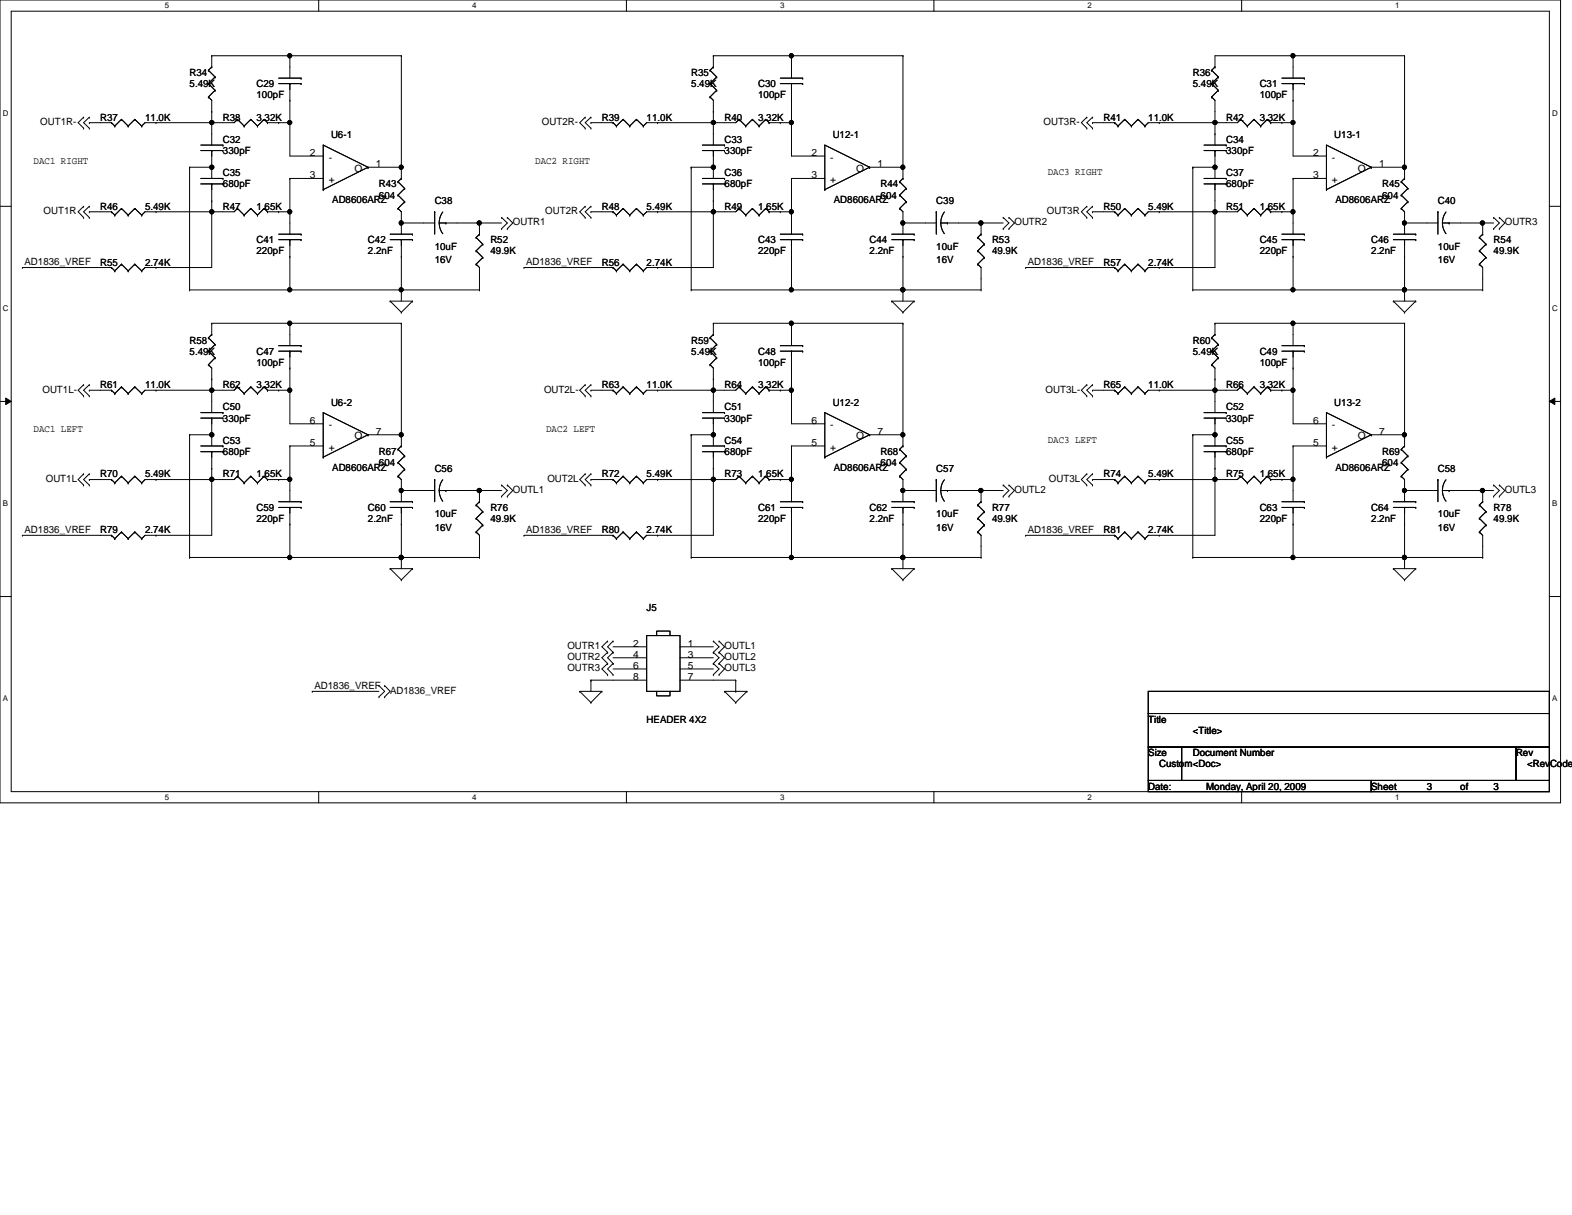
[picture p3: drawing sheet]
<svg xmlns="http://www.w3.org/2000/svg" width="279mm" height="216mm" viewBox="0 0 279 216" stroke-linecap="round" stroke-linejoin="round" font-family="sans-serif">
<path d="M0 0h277.4v142.7h-277.4zM2 2h273.4v138.7h-273.4z" fill="none" stroke="#000" stroke-width=".18"/>
<g fill="#fff">
<path d="M29.3 .3h.8v1.5h-.8z"/>
<path d="M29.3 140.9h.8v1.6h-.8z"/>
</g>
<path d="M56.6 0v2M56.6 140.7v2" fill="none" stroke="#000" stroke-width=".18"/>
<g fill="#fff">
<path d="M83.9 .3h.8v1.5h-.8z"/>
<path d="M83.9 140.9h.8v1.6h-.8z"/>
</g>
<path d="M111.3 0v2M111.3 140.7v2" fill="none" stroke="#000" stroke-width=".18"/>
<g fill="#fff">
<path d="M138.6 .3h.8v1.5h-.8z"/>
<path d="M138.6 140.9h.8v1.6h-.8z"/>
</g>
<path d="M166 0v2M166 140.7v2" fill="none" stroke="#000" stroke-width=".18"/>
<g fill="#fff">
<path d="M193.3 .3h.8v1.5h-.8z"/>
<path d="M193.3 140.9h.8v1.6h-.8z"/>
</g>
<path d="M220.7 0v2M220.7 140.7v2" fill="none" stroke="#000" stroke-width=".18"/>
<g fill="#fff">
<path d="M248 .3h.8v1.5h-.8z"/>
<path d="M248 140.9h.8v1.6h-.8z"/>
<path d="M.5 19.3h1v1.5h-1z"/>
<path d="M275.9 19.3h1v1.5h-1z"/>
<path d="M.5 54h1v1.5h-1z"/>
<path d="M275.9 54h1v1.5h-1z"/>
</g>
<path d="M0 36.7h2M275.4 36.7h2" fill="none" stroke="#000" stroke-width=".18"/>
<g fill="#fff">
<path d="M.5 88.6h.9v1.6h-.9z"/>
<path d="M275.9 88.6h.9v1.6h-.9z"/>
</g>
<path d="M0 71.3h2M1 70.7l1 .6-1 .6zM275.4 71.3l1-.6v1.2zM275.4 71.3h2" fill="none" stroke="#000" stroke-width=".18"/>
<path d="M1 70.7l1 .6-1 .6zM275.4 71.3l1-.6v1.2z" fill="#000"/>
<g fill="#fff">
<path d="M.5 123.3h.9v1.5h-.9z"/>
<path d="M275.9 123.3h.9v1.5h-.9z"/>
</g>
<g fill="none" stroke="#000" stroke-width=".18">
<path d="M37 17.2h.1M37 14.9h.1M37 12.5h.1M37 17.2l.6 .6v8M37 14.9l1.2 1.1M37 12.5l1.2 1.2M37.6 19.8h.1M37.6 9.9h.1M37.6 11.9h.1M37.6 9.9h33.7M37.6 9.9v2M37.6 11.9l-.6 .6"/>
<path d="M38.2 16h.1M38.2 13.7h.1M38.2 16l-1.2 1.2M38.2 13.7l-1.2 1.2M49.5 13.9h4M49.5 14.9h4M51.5 9.9h.1M51.5 17.8h.1M51.5 14.9h.1M51.5 9.9v4M51.5 14.9v12.8h5.9M53.5 13.9h.1"/>
<path d="M53.5 14.9h.1M71.3 9.9h.1M71.3 9.9v21.8M126.2 17.2h.1M126.2 14.9h.1M126.2 12.5h.1M126.2 17.2l.6 .6v8M126.2 14.9l1.2 1.1M126.2 12.5l1.2 1.2M126.8 19.8h.1M126.8 9.9h.1M126.8 11.9h.1"/>
<path d="M126.8 9.9h33.7M126.8 9.9v2M126.8 11.9l-.6 .6M127.4 16h.1M127.4 13.7h.1M127.4 16l-1.2 1.2M127.4 13.7l-1.2 1.2M138.7 13.9h4M138.7 14.9h4M140.7 9.9h.1M140.7 17.8h.1M140.7 14.9h.1"/>
<path d="M140.7 9.9v4M140.7 14.9v12.8h5.9M142.7 13.9h.1M142.7 14.9h.1M160.5 9.9h.1M160.5 9.9v21.8M215.3 17.2h.1M215.3 14.9h.1M215.3 12.5h.1M215.3 17.2l.6 .6v8M215.3 14.9l1.2 1.1M215.3 12.5l1.2 1.2"/>
<path d="M215.9 11.9h.1M215.9 11.9l-.6 .6M216.5 16h.1M216.5 13.7h.1M216.5 16l-1.2 1.2M216.5 13.7l-1.2 1.2M227.8 13.9h4M227.8 14.9h4M229.8 9.9h.1M229.8 17.8h.1M229.8 14.9h.1M229.8 9.9v4"/>
<path d="M229.8 14.9v12.8h6M231.8 13.9h.1M231.8 14.9h.1M249.6 9.9h.1M249.6 9.9h-33.7v2M249.6 9.9v21.8M14.9 38.7h.1M14.9 36.7h.1M14.9 22.8h.1M14.9 20.8h.1M14.9 36.7l-1 .9 1 1.1M14.9 20.8l-1 1 1 1"/>
<path d="M15.9 21.8h.1M15.9 37.6h.1M15.9 38.7h.1M15.9 36.7h.1M15.9 22.8h.1M15.9 20.8h.1M15.9 21.8h3.9M15.9 37.6h3.9M15.9 36.7l-1 .9 1 1.1M15.9 20.8l-1 1 1 1M19.8 37.6h.1M19.8 21.8h.1"/>
<path d="M19.8 37.6l.6 .6M19.8 21.8l.6 .6M20.4 38.2h.1M20.4 22.4h.1M21.6 37h.1M21.6 21.2h.1M21.6 37l1.2 1.2M21.6 37l-1.2 1.2M21.6 21.2l1.2 1.2M21.6 21.2l-1.2 1.2M22.8 38.2h.1M22.8 22.4h.1"/>
<path d="M24 37h.1M24 21.2h.1M24 37l1.2 1.2M24 37l-1.2 1.2M24 21.2l1.2 1.2M24 21.2l-1.2 1.2M25.2 38.2h.1M25.2 22.4h.1M27.7 21.8h.1M27.7 37.6h.1M33.7 29.7h.1M33.7 29.7h3.9"/>
<path d="M33.7 29.7v21.8M35.7 31.7h3.9M35.7 32.7h3.9M35.7 25.8h3.9M35.7 26.8h3.9M37.6 21.8h.1M37.6 37.6h.1M37.6 35.7h.1M37.6 26.8h.1M37.6 32.7h.1M37.6 26.8v4.9M37.6 32.7v14.8h-11.8l-.6 .6"/>
<path d="M39.6 25.8h.1M39.6 26.8h.1M39.6 31.7h.1M39.6 32.7h.1M42.2 21.2h.1M42.2 37h.1M42.2 21.2l-.6 .6h-15.8l-.6 .6M42.2 37l-.6 .6h-15.8l-.6 .6M42.2 21.2l1.2 1.2M42.2 37l1.2 1.2M43.4 22.4h.1M43.4 38.2h.1"/>
<path d="M44.6 21.2h.1M44.6 37h.1M44.6 21.2l-1.2 1.2M44.6 21.2l1.2 1.2M44.6 37l-1.2 1.2M44.6 37l1.2 1.2M45.8 22.4h.1M45.8 38.2h.1M46.9 21.2h.1M46.9 37h.1M46.9 21.2l-1.1 1.2M46.9 21.2l.6 .6"/>
<path d="M46.9 37l-1.1 1.2M46.9 37l.6 .6M47.5 21.8h.1M47.5 37.6h.1M47.5 21.8h4M47.5 37.6h4M49.5 21.8h.1M49.5 37.6h.1M51.5 21.8h.1M51.5 37.6h.1M51.5 31.7h.1M51.5 31.7v9.9"/>
<path d="M51.5 31.7h5.9M57.4 33.7h.1M65.4 29.7h.1M65.4 29.7h5.9M65.4 29.7l-8 4M65.4 29.7l-8-3.9v7.9M70.7 37h.1M70.7 34.7h.1M70.7 32.3h.1M70.7 37l.6 .6v4M70.7 34.7l1.2 1.2M70.7 32.3l1.2 1.2"/>
<path d="M71.3 39.6h.1M71.3 31.7h.1M71.3 39.6h6M71.3 31.7l-.6 .6M71.9 35.9h.1M71.9 33.5h.1M71.9 35.9l-1.2 1.1M71.9 33.5l-1.2 1.2M77.3 37.6h.1M77.3 37.6v4M78.1 39.6l.2 1.2 .4 .7M78.1 39.6h11.1"/>
<path d="M78.7 37.7l-.5 1.1-.1 .8M79.2 39.6h.1M85.2 39.6h.1M85.2 39.6v2M89.2 38.7h.1M89.2 38.7l1 .9-1 1M90.2 38.7h.1M90.2 38.7l.9 .9-.9 1M104 38.7h.1M104 36.7h.1M104 22.8h.1M104 20.8h.1"/>
<path d="M104 36.7l-1 .9 1 1.1M104 20.8l-1 1 1 1M105 21.8h.1M105 37.6h.1M105 38.7h.1M105 36.7h.1M105 22.8h.1M105 20.8h.1M105 21.8h4M105 37.6h4M105 36.7l-1 .9 1 1.1M105 20.8l-1 1 1 1"/>
<path d="M109 37.6h.1M109 21.8h.1M109 37.6l.6 .6M109 21.8l.6 .6M109.6 38.2h.1M109.6 22.4h.1M110.7 37h.1M110.7 21.2h.1M110.7 37l1.2 1.2M110.7 37l-1.1 1.2M110.7 21.2l1.2 1.2M110.7 21.2l-1.1 1.2"/>
<path d="M111.9 38.2h.1M111.9 22.4h.1M113.1 37h.1M113.1 21.2h.1M113.1 37l1.2 1.2M113.1 37l-1.2 1.2M113.1 21.2l1.2 1.2M113.1 21.2l-1.2 1.2M114.3 38.2h.1M114.3 22.4h.1M116.9 37.6h.1M116.9 21.8h.1"/>
<path d="M122.9 29.7h.1M122.9 29.7h3.9M122.9 29.7v21.8M124.8 31.7h4M124.8 32.7h4M124.8 25.8h4M124.8 26.8h4M126.8 21.8h.1M126.8 37.6h.1M126.8 35.7h.1M126.8 32.7h.1M126.8 26.8h.1"/>
<path d="M126.8 32.7v14.8h-11.9l-.6 .6M126.8 26.8v4.9M128.8 31.7h.1M128.8 32.7h.1M128.8 25.8h.1M128.8 26.8h.1M131.4 37h.1M131.4 21.2h.1M131.4 21.2l-.6 .6h-15.9l-.6 .6M131.4 37l-.6 .6h-15.9l-.6 .6M131.4 37l1.1 1.2M131.4 21.2l1.1 1.2"/>
<path d="M132.5 38.2h.1M132.5 22.4h.1M133.7 37h.1M133.7 21.2h.1M133.7 37l-1.2 1.2M133.7 37l1.2 1.2M133.7 21.2l-1.2 1.2M133.7 21.2l1.2 1.2M134.9 38.2h.1M134.9 22.4h.1M136.1 37h.1M136.1 21.2h.1"/>
<path d="M136.1 37l-1.2 1.2M136.1 37l.6 .6M136.1 21.2l-1.2 1.2M136.1 21.2l.6 .6M136.7 37.6h.1M136.7 21.8h.1M136.7 21.8h4M136.7 37.6h4M138.7 21.8h.1M138.7 37.6h.1M140.7 21.8h.1M140.7 37.6h.1"/>
<path d="M140.7 31.7h.1M140.7 31.7v9.9M140.7 31.7h5.9M146.6 33.7h.1M154.6 29.7h.1M154.6 29.7h5.9M154.6 29.7l-8-3.9v7.9M154.6 29.7l-8 4M159.9 37h.1M159.9 34.7h.1M159.9 32.3h.1M159.9 37l.6 .6v4"/>
<path d="M159.9 34.7l1.2 1.2M159.9 32.3l1.2 1.2M160.5 39.6h.1M160.5 31.7h.1M160.5 39.6h5.9M160.5 31.7l-.6 .6M161.1 35.9h.1M161.1 33.5h.1M161.1 35.9l-1.2 1.1M161.1 33.5l-1.2 1.2M166.4 37.6h.1M166.4 37.6v4"/>
<path d="M167.2 39.6l.2 1.2 .5 .7M167.2 39.6h11.1M167.9 37.7l-.6 1.1-.1 .8M168.4 39.6h.1M174.4 39.6h.1M174.4 39.6v2M178.3 38.7h.1M178.3 38.7l1 .9-1 1M179.3 38.7h.1M179.3 38.7l1 .9-1 1M193.2 38.7h.1M193.2 36.7h.1"/>
<path d="M193.2 22.8h.1M193.2 20.8h.1M193.2 36.7l-1 .9 1 1.1M193.2 20.8l-1 1 1 1M194.2 21.8h.1M194.2 37.6h.1M194.2 38.7h.1M194.2 36.7h.1M194.2 22.8h.1M194.2 20.8h.1M194.2 21.8h3.9M194.2 37.6h3.9"/>
<path d="M194.2 36.7l-1 .9 1 1.1M194.2 20.8l-1 1 1 1M198.1 37.6h.1M198.1 21.8h.1M198.1 37.6l.6 .6M198.1 21.8l.6 .6M198.7 38.2h.1M198.7 22.4h.1M199.9 37h.1M199.9 21.2h.1M199.9 37l1.2 1.2M199.9 37l-1.2 1.2"/>
<path d="M199.9 21.2l1.2 1.2M199.9 21.2l-1.2 1.2M201.1 38.2h.1M201.1 22.4h.1M202.3 37h.1M202.3 21.2h.1M202.3 37l1.2 1.2M202.3 37l-1.2 1.2M202.3 21.2l1.2 1.2M202.3 21.2l-1.2 1.2M203.5 38.2h.1M203.5 22.4h.1"/>
<path d="M206 21.8h.1M206 37.6h.1M212 29.7h.1M212 29.7h3.9M212 29.7v21.8M214 31.7h3.9M214 32.7h3.9M214 25.8h3.9M214 26.8h3.9M215.9 21.8h.1M215.9 37.6h.1M215.9 23.8h.1"/>
<path d="M215.9 26.8h.1M215.9 32.7h.1M215.9 32.7v14.8h-11.8l-.6 .6M215.9 26.8v4.9M217.9 25.8h.1M217.9 26.8h.1M217.9 31.7h.1M217.9 32.7h.1M220.5 37h.1M220.5 21.2h.1M220.5 21.2l-.6 .6h-15.8l-.6 .6M220.5 37l-.6 .6h-15.8l-.6 .6"/>
<path d="M220.5 37l1.2 1.2M220.5 21.2l1.2 1.2M221.7 38.2h.1M221.7 22.4h.1M222.9 37h.1M222.9 21.2h.1M222.9 37l-1.2 1.2M222.9 37l1.2 1.2M222.9 21.2l-1.2 1.2M222.9 21.2l1.2 1.2M224.1 38.2h.1M224.1 22.4h.1"/>
<path d="M225.3 37h.1M225.3 21.2h.1M225.3 37l-1.2 1.2M225.3 37l.5 .6M225.3 21.2l-1.2 1.2M225.3 21.2l.5 .6M225.8 37.6h.1M225.8 21.8h.1M225.8 21.8h4M225.8 37.6h4M227.8 21.8h.1M227.8 37.6h.1"/>
<path d="M229.8 21.8h.1M229.8 37.6h.1M229.8 31.7h.1M229.8 31.7v9.9M229.8 31.7h6M235.8 33.7h.1M243.7 29.7h.1M243.7 29.7h5.9M243.7 29.7l-7.9 4M243.7 29.7l-7.9-3.9v7.9M249 37h.1M249 34.7h.1"/>
<path d="M249 32.3h.1M249 37l.6 .6v4M249 34.7l1.2 1.2M249 32.3l1.2 1.2M249.6 39.6h.1M249.6 31.7h.1M249.6 39.6h6M249.6 31.7l-.6 .6M250.2 35.9h.1M250.2 33.5h.1M250.2 35.9l-1.2 1.1M250.2 33.5l-1.2 1.2"/>
<path d="M255.6 37.6h.1M255.6 37.6v4M256.4 39.6l.2 1.2 .4 .7M256.4 39.6h9.1M257 37.7l-.5 1.1-.1 .8M257.6 39.6h.1M263.5 39.6h.1M263.5 39.6v2M265.5 38.7h.1M265.5 38.7l1 .9-1 1M266.5 38.7h.1M266.5 38.7l1 .9-1 1"/>
<path d="M4 47.5h.1M4 47.5h15.8M19.8 47.5h.1M19.8 47.5l.6 .6M20.4 48.1h.1M21.6 46.9h.1M21.6 46.9l1.2 1.2M21.6 46.9l-1.2 1.2M22.8 48.1h.1M24 46.9h.1M24 46.9l1.2 1.2M24 46.9l-1.2 1.2"/>
<path d="M25.2 48.1h.1M27.7 47.5h.1M33.7 51.5h.1M33.7 51.5h51.5M37.6 57.4h.1M37.6 59.4h.1M37.6 57.4v2M37.6 57.4h33.7M37.6 59.4l-.6 .6M49.5 41.6h4M49.5 42.6h4M51.5 51.5h.1"/>
<path d="M51.5 45.6h.1M51.5 57.4h.1M51.5 42.6h.1M51.5 42.6v8.9M51.5 57.4v4M53.5 41.6h.1M53.5 42.6h.1M69.3 53.5h.1M69.3 53.5h4M69.3 53.5l2 2M69.3 41.6h4M69.3 42.6h4"/>
<path d="M71.3 45.6h.1M71.3 57.4h.1M71.3 51.5h.1M71.3 55.5h.1M71.3 42.6h.1M71.3 42.6v10.9M71.3 57.4v21.8M73.3 53.5h.1M73.3 41.6h.1M73.3 42.6h.1M73.3 53.5l-2 2M84.6 46.9h.1"/>
<path d="M84.6 44.6h.1M84.6 42.2h.1M84.6 46.9l.6 .6v4M84.6 44.6l1.2 1.2M84.6 42.2l1.2 1.2M85.2 51.5h.1M85.2 41.6h.1M85.2 41.6l-.6 .6M85.8 45.8h.1M85.8 43.4h.1M85.8 43.4l-1.2 1.2M85.8 45.8l-1.2 1.1"/>
<path d="M89.2 40.6h.1M90.2 40.6h.1M93.1 47.5h.1M93.1 47.5h15.9M109 47.5h.1M109 47.5l.6 .6M109.6 48.1h.1M110.7 46.9h.1M110.7 46.9l1.2 1.2M110.7 46.9l-1.1 1.2M111.9 48.1h.1M113.1 46.9h.1"/>
<path d="M113.1 46.9l1.2 1.2M113.1 46.9l-1.2 1.2M114.3 48.1h.1M116.9 47.5h.1M122.9 51.5h.1M122.9 51.5h51.5M126.8 57.4h.1M126.8 59.4h.1M126.8 57.4h33.7M126.8 57.4v2M126.8 59.4l-.6 .6M138.7 41.6h4"/>
<path d="M138.7 42.6h4M140.7 51.5h.1M140.7 45.6h.1M140.7 57.4h.1M140.7 42.6h.1M140.7 42.6v8.9M140.7 57.4v4M142.7 41.6h.1M142.7 42.6h.1M158.5 53.5h.1M158.5 53.5h4M158.5 53.5l2 2"/>
<path d="M158.5 41.6h4M158.5 42.6h4M160.5 45.6h.1M160.5 57.4h.1M160.5 51.5h.1M160.5 55.5h.1M160.5 42.6h.1M160.5 42.6v10.9M160.5 57.4v21.8M162.5 53.5h.1M162.5 41.6h.1M162.5 42.6h.1"/>
<path d="M162.5 53.5l-2 2M173.8 46.9h.1M173.8 44.6h.1M173.8 42.2h.1M173.8 46.9l.6 .6v4M173.8 44.6l1.2 1.2M173.8 42.2l1.2 1.2M174.4 51.5h.1M174.4 41.6h.1M174.4 41.6l-.6 .6M175 45.8h.1M175 43.4h.1"/>
<path d="M175 45.8l-1.2 1.1M175 43.4l-1.2 1.2M178.3 40.6h.1M179.3 40.6h.1M182.3 47.5h.1M182.3 47.5h15.8M198.1 47.5h.1M198.1 47.5l.6 .6M198.7 48.1h.1M199.9 46.9h.1M199.9 46.9l1.2 1.2M199.9 46.9l-1.2 1.2"/>
<path d="M201.1 48.1h.1M202.3 46.9h.1M202.3 46.9l1.2 1.2M202.3 46.9l-1.2 1.2M203.5 48.1h.1M206 47.5h.1M212 51.5h.1M212 51.5h51.5M215.9 57.4h.1M215.9 59.4h.1M215.9 57.4h33.7M215.9 57.4v2"/>
<path d="M215.9 59.4l-.6 .6M227.8 41.6h4M227.8 42.6h4M229.8 51.5h.1M229.8 45.6h.1M229.8 57.4h.1M229.8 42.6h.1M229.8 42.6v8.9M229.8 57.4v4M231.8 41.6h.1M231.8 42.6h.1M247.6 53.5h.1"/>
<path d="M247.6 53.5h4M247.6 53.5l2 2M247.6 41.6h4M247.6 42.6h4M249.6 45.6h.1M249.6 57.4h.1M249.6 51.5h.1M249.6 55.5h.1M249.6 42.6h.1M249.6 42.6v10.9M249.6 57.4v21.8M251.6 53.5h.1"/>
<path d="M251.6 41.6h.1M251.6 42.6h.1M251.6 53.5l-2 2M262.9 46.9h.1M262.9 44.6h.1M262.9 42.2h.1M262.9 46.9l.6 .6v4M262.9 44.6l1.2 1.2M262.9 42.2l1.2 1.2M263.5 51.5h.1M263.5 41.6h.1M263.5 41.6l-.6 .6"/>
<path d="M264.1 45.8h.1M264.1 43.4h.1M264.1 43.4l-1.2 1.2M264.1 45.8l-1.2 1.1M265.5 40.6h.1M266.5 40.6h.1M14.9 70.4h.1M14.9 68.4h.1M14.9 68.4l-1 .9 1 1.1M15.9 69.3h.1M15.9 70.4h.1M15.9 68.4h.1"/>
<path d="M15.9 69.3h3.9M15.9 68.4l-1 .9 1 1.1M19.8 69.3h.1M19.8 69.3l.6 .6M20.4 69.9h.1M21.6 68.7h.1M21.6 68.7l1.2 1.2M21.6 68.7l-1.2 1.2M22.8 69.9h.1M24 68.7h.1M24 68.7l1.2 1.2M24 68.7l-1.2 1.2"/>
<path d="M25.2 69.9h.1M27.7 69.3h.1M33.7 77.3h.1M33.7 77.3v21.8M33.7 77.3h3.9M35.7 73.3h3.9M35.7 74.3h3.9M35.7 79.2h3.9M37 64.8h.1M37 62.4h.1M37 60h.1M37 64.8l.6 .6v7.9"/>
<path d="M37 62.4l1.2 1.2M37 60l1.2 1.2M37.6 69.3h.1M37.6 67.4h.1M37.6 74.3h.1M37.6 74.3v4.9M38.2 63.6h.1M38.2 61.2h.1M38.2 63.6l-1.2 1.2M38.2 61.2l-1.2 1.2M39.6 73.3h.1M39.6 74.3h.1"/>
<path d="M39.6 79.2h.1M42.2 68.7h.1M42.2 68.7l-.6 .6h-15.8l-.6 .6M42.2 68.7l1.2 1.2M43.4 69.9h.1M44.6 68.7h.1M44.6 68.7l-1.2 1.2M44.6 68.7l1.2 1.2M45.8 69.9h.1M46.9 68.7h.1M46.9 68.7l-1.1 1.2M46.9 68.7l.6 .6"/>
<path d="M47.5 69.3h.1M47.5 69.3h4M49.5 69.3h.1M49.5 61.4h4M49.5 62.4h4M51.5 69.3h.1M51.5 79.2h.1M51.5 65.4h.1M51.5 62.4h.1M51.5 62.4v12.9h5.9M51.5 79.2v10M51.5 79.2h5.9"/>
<path d="M53.5 61.4h.1M53.5 62.4h.1M65.4 77.3h.1M65.4 77.3h5.9M65.4 77.3l-8-4v7.9M65.4 77.3l-8 3.9M70.7 79.8h.1M70.7 79.8l1.2 1.2M71.3 79.2h.1M71.3 79.2l-.6 .6M104 70.4h.1M104 68.4h.1"/>
<path d="M104 68.4l-1 .9 1 1.1M105 69.3h.1M105 70.4h.1M105 68.4h.1M105 69.3h4M105 68.4l-1 .9 1 1.1M109 69.3h.1M109 69.3l.6 .6M109.6 69.9h.1M110.7 68.7h.1M110.7 68.7l1.2 1.2M110.7 68.7l-1.1 1.2"/>
<path d="M111.9 69.9h.1M113.1 68.7h.1M113.1 68.7l1.2 1.2M113.1 68.7l-1.2 1.2M114.3 69.9h.1M116.9 69.3h.1M122.9 77.3h.1M122.9 77.3h3.9M122.9 77.3v21.8M124.8 73.3h4M124.8 74.3h4M124.8 79.2h4"/>
<path d="M126.2 64.8h.1M126.2 62.4h.1M126.2 60h.1M126.2 64.8l.6 .6v7.9M126.2 62.4l1.2 1.2M126.2 60l1.2 1.2M126.8 67.4h.1M126.8 69.3h.1M126.8 74.3h.1M126.8 74.3v4.9M127.4 63.6h.1M127.4 61.2h.1"/>
<path d="M127.4 63.6l-1.2 1.2M127.4 61.2l-1.2 1.2M128.8 73.3h.1M128.8 74.3h.1M128.8 79.2h.1M131.4 68.7h.1M131.4 68.7l-.6 .6h-15.9l-.6 .6M131.4 68.7l1.1 1.2M132.5 69.9h.1M133.7 68.7h.1M133.7 68.7l-1.2 1.2M133.7 68.7l1.2 1.2"/>
<path d="M134.9 69.9h.1M136.1 68.7h.1M136.1 68.7l-1.2 1.2M136.1 68.7l.6 .6M136.7 69.3h.1M136.7 69.3h4M138.7 69.3h.1M138.7 61.4h4M138.7 62.4h4M140.7 69.3h.1M140.7 79.2h.1M140.7 65.4h.1"/>
<path d="M140.7 62.4h.1M140.7 62.4v12.9h5.9M140.7 79.2v10M140.7 79.2h5.9M142.7 61.4h.1M142.7 62.4h.1M154.6 77.3h.1M154.6 77.3h5.9M154.6 77.3l-8 3.9M154.6 77.3l-8-4v7.9M159.9 79.8h.1M159.9 79.8l1.2 1.2"/>
<path d="M160.5 79.2h.1M160.5 79.2l-.6 .6M193.2 70.4h.1M193.2 68.4h.1M193.2 68.4l-1 .9 1 1.1M194.2 69.3h.1M194.2 70.4h.1M194.2 68.4h.1M194.2 69.3h3.9M194.2 68.4l-1 .9 1 1.1M198.1 69.3h.1M198.1 69.3l.6 .6"/>
<path d="M198.7 69.9h.1M199.9 68.7h.1M199.9 68.7l1.2 1.2M199.9 68.7l-1.2 1.2M201.1 69.9h.1M202.3 68.7h.1M202.3 68.7l1.2 1.2M202.3 68.7l-1.2 1.2M203.5 69.9h.1M206 69.3h.1M212 77.3h.1M212 77.3h3.9"/>
<path d="M212 77.3v21.8M214 73.3h3.9M214 74.3h3.9M214 79.2h3.9M215.3 64.8h.1M215.3 62.4h.1M215.3 60h.1M215.3 64.8l.6 .6v7.9M215.3 62.4l1.2 1.2M215.3 60l1.2 1.2M215.9 67.4h.1M215.9 69.3h.1"/>
<path d="M215.9 74.3h.1M215.9 74.3v4.9M216.5 63.6h.1M216.5 61.2h.1M216.5 63.6l-1.2 1.2M216.5 61.2l-1.2 1.2M217.9 79.2h.1M217.9 73.3h.1M217.9 74.3h.1M220.5 68.7h.1M220.5 68.7l-.6 .6h-15.8l-.6 .6M220.5 68.7l1.2 1.2"/>
<path d="M221.7 69.9h.1M222.9 68.7h.1M222.9 68.7l-1.2 1.2M222.9 68.7l1.2 1.2M224.1 69.9h.1M225.3 68.7h.1M225.3 68.7l-1.2 1.2M225.3 68.7l.5 .6M225.8 69.3h.1M225.8 69.3h4M227.8 69.3h.1M227.8 61.4h4"/>
<path d="M227.8 62.4h4M229.8 69.3h.1M229.8 79.2h.1M229.8 65.4h.1M229.8 62.4h.1M229.8 62.4v12.9h6M229.8 79.2v10M229.8 79.2h6M231.8 61.4h.1M231.8 62.4h.1M243.7 77.3h.1M243.7 77.3h5.9"/>
<path d="M243.7 77.3l-7.9-4v7.9M243.7 77.3l-7.9 3.9M249 79.8h.1M249 79.8l1.2 1.2M249.6 79.2h.1M249.6 79.2l-.6 .6M4 95.1h.1M4 95.1h15.8M14.9 86.2h.1M14.9 84.2h.1M14.9 84.2l-1 1 1 1M15.9 85.2h.1"/>
<path d="M15.9 86.2h.1M15.9 84.2h.1M15.9 85.2h3.9M15.9 84.2l-1 1 1 1M19.8 95.1h.1M19.8 85.2h.1M19.8 95.1l.6 .6M19.8 85.2l.6 .6M20.4 95.7h.1M20.4 85.8h.1M21.6 94.5h.1M21.6 84.6h.1"/>
<path d="M21.6 94.5l1.2 1.2M21.6 94.5l-1.2 1.2M21.6 84.6l1.2 1.2M21.6 84.6l-1.2 1.2M22.8 95.7h.1M22.8 85.8h.1M24 94.5h.1M24 84.6h.1M24 94.5l1.2 1.2M24 94.5l-1.2 1.2M24 84.6l1.2 1.2M24 84.6l-1.2 1.2"/>
<path d="M25.2 95.7h.1M25.2 85.8h.1M27.7 95.1h.1M27.7 85.2h.1M33.7 99.1h.1M33.7 99.1h51.5M35.7 80.3h3.9M37.6 85.2h.1M37.6 83.2h.1M37.6 80.3h.1M37.6 80.3v14.8h-11.8l-.6 .6M39.6 80.3h.1"/>
<path d="M42.2 84.6h.1M42.2 84.6l-.6 .6h-15.8l-.6 .6M42.2 84.6l1.2 1.2M43.4 85.8h.1M44.6 84.6h.1M44.6 84.6l-1.2 1.2M44.6 84.6l1.2 1.2M45.8 85.8h.1M46.9 84.6h.1M46.9 84.6l-1.1 1.2M46.9 84.6l.6 .6M47.5 85.2h.1"/>
<path d="M47.5 85.2h4M49.5 85.2h.1M49.5 89.2h4M49.5 90.2h4M51.5 85.2h.1M51.5 93.1h.1M51.5 99.1h.1M51.5 90.2h.1M51.5 90.2v8.9M53.5 89.2h.1M53.5 90.2h.1M57.4 81.2h.1"/>
<path d="M69.3 89.2h4M69.3 90.2h4M70.7 84.6h.1M70.7 82.2h.1M70.7 84.6l.6 .6v4M70.7 82.2l1.2 1.2M71.3 93.1h.1M71.3 99.1h.1M71.3 87.2h.1M71.3 90.2h.1M71.3 90.2v10.8M71.3 87.2h6"/>
<path d="M71.9 83.4h.1M71.9 81h.1M71.9 83.4l-1.2 1.2M71.9 81l-1.2 1.2M73.3 89.2h.1M73.3 90.2h.1M77.3 85.2h.1M77.3 85.2v4M78.1 87.2l.2 1.2 .4 .7M78.1 87.2h11.1M78.7 85.3l-.4 .6-.2 1.3M79.2 87.2h.1"/>
<path d="M84.6 94.5h.1M84.6 92.1h.1M84.6 89.7h.1M84.6 94.5l.6 .6v4M84.6 92.1l1.2 1.2M84.6 89.7l1.2 1.2M85.2 87.2h.1M85.2 99.1h.1M85.2 89.2h.1M85.2 87.2v2M85.2 89.2l-.6 .5M85.8 93.3h.1"/>
<path d="M85.8 90.9h.1M85.8 93.3l-1.2 1.2M85.8 90.9l-1.2 1.2M89.2 86.2h.1M89.2 88.2h.1M89.2 86.2l1 1-1 1M90.2 86.2h.1M90.2 88.2h.1M90.2 86.2l.9 1-.9 1M93.1 95.1h.1M93.1 95.1h15.9M104 86.2h.1"/>
<path d="M104 84.2h.1M104 84.2l-1 1 1 1M105 85.2h.1M105 86.2h.1M105 84.2h.1M105 85.2h4M105 84.2l-1 1 1 1M109 95.1h.1M109 85.2h.1M109 95.1l.6 .6M109 85.2l.6 .6M109.6 95.7h.1"/>
<path d="M109.6 85.8h.1M110.7 94.5h.1M110.7 84.6h.1M110.7 94.5l1.2 1.2M110.7 94.5l-1.1 1.2M110.7 84.6l1.2 1.2M110.7 84.6l-1.1 1.2M111.9 95.7h.1M111.9 85.8h.1M113.1 94.5h.1M113.1 84.6h.1M113.1 94.5l1.2 1.2"/>
<path d="M113.1 94.5l-1.2 1.2M113.1 84.6l1.2 1.2M113.1 84.6l-1.2 1.2M114.3 95.7h.1M114.3 85.8h.1M116.9 85.2h.1M116.9 95.1h.1M122.9 99.1h.1M122.9 99.1h51.5M124.8 80.3h4M126.8 83.2h.1M126.8 85.2h.1"/>
<path d="M126.8 80.3h.1M126.8 80.3v14.8h-11.9l-.6 .6M128.8 80.3h.1M131.4 84.6h.1M131.4 84.6l-.6 .6h-15.9l-.6 .6M131.4 84.6l1.1 1.2M132.5 85.8h.1M133.7 84.6h.1M133.7 84.6l-1.2 1.2M133.7 84.6l1.2 1.2M134.9 85.8h.1M136.1 84.6h.1"/>
<path d="M136.1 84.6l-1.2 1.2M136.1 84.6l.6 .6M136.7 85.2h.1M136.7 85.2h4M138.7 85.2h.1M138.7 89.2h4M138.7 90.2h4M140.7 99.1h.1M140.7 93.1h.1M140.7 85.2h.1M140.7 90.2h.1M140.7 90.2v8.9"/>
<path d="M142.7 89.2h.1M142.7 90.2h.1M146.6 81.2h.1M158.5 89.2h4M158.5 90.2h4M159.9 84.6h.1M159.9 82.2h.1M159.9 84.6l.6 .6v4M159.9 82.2l1.2 1.2M160.5 93.1h.1M160.5 99.1h.1M160.5 87.2h.1"/>
<path d="M160.5 90.2h.1M160.5 90.2v10.8M160.5 87.2h5.9M161.1 83.4h.1M161.1 81h.1M161.1 83.4l-1.2 1.2M161.1 81l-1.2 1.2M162.5 89.2h.1M162.5 90.2h.1M166.4 85.2h.1M166.4 85.2v4M167.2 87.2l.2 1.2 .5 .7"/>
<path d="M167.2 87.2h11.1M167.9 85.3l-.5 .6-.2 1.3M168.4 87.2h.1M173.8 94.5h.1M173.8 92.1h.1M173.8 89.7h.1M173.8 94.5l.6 .6v4M173.8 92.1l1.2 1.2M173.8 89.7l1.2 1.2M174.4 87.2h.1M174.4 99.1h.1M174.4 89.2h.1"/>
<path d="M174.4 87.2v2M174.4 89.2l-.6 .5M175 93.3h.1M175 90.9h.1M175 93.3l-1.2 1.2M175 90.9l-1.2 1.2M178.3 86.2h.1M178.3 88.2h.1M178.3 86.2l1 1-1 1M179.3 86.2h.1M179.3 88.2h.1M179.3 86.2l1 1-1 1"/>
<path d="M182.3 95.1h.1M182.3 95.1h15.8M193.2 86.2h.1M193.2 84.2h.1M193.2 84.2l-1 1 1 1M194.2 85.2h.1M194.2 86.2h.1M194.2 84.2h.1M194.2 85.2h3.9M194.2 84.2l-1 1 1 1M198.1 95.1h.1M198.1 85.2h.1"/>
<path d="M198.1 95.1l.6 .6M198.1 85.2l.6 .6M198.7 95.7h.1M198.7 85.8h.1M199.9 94.5h.1M199.9 84.6h.1M199.9 94.5l1.2 1.2M199.9 94.5l-1.2 1.2M199.9 84.6l1.2 1.2M199.9 84.6l-1.2 1.2M201.1 95.7h.1M201.1 85.8h.1"/>
<path d="M202.3 94.5h.1M202.3 84.6h.1M202.3 94.5l1.2 1.2M202.3 94.5l-1.2 1.2M202.3 84.6l1.2 1.2M202.3 84.6l-1.2 1.2M203.5 95.7h.1M203.5 85.8h.1M206 85.2h.1M206 95.1h.1M212 99.1h.1M212 99.1h51.5"/>
<path d="M214 80.3h3.9M215.9 83.2h.1M215.9 85.2h.1M215.9 80.3h.1M215.9 80.3v14.8h-11.8l-.6 .6M217.9 80.3h.1M220.5 84.6h.1M220.5 84.6l-.6 .6h-15.8l-.6 .6M220.5 84.6l1.2 1.2M221.7 85.8h.1M222.9 84.6h.1M222.9 84.6l-1.2 1.2"/>
<path d="M222.9 84.6l1.2 1.2M224.1 85.8h.1M225.3 84.6h.1M225.3 84.6l-1.2 1.2M225.3 84.6l.5 .6M225.8 85.2h.1M225.8 85.2h4M227.8 85.2h.1M227.8 89.2h4M227.8 90.2h4M229.8 99.1h.1M229.8 85.2h.1"/>
<path d="M229.8 93.1h.1M229.8 90.2h.1M229.8 90.2v8.9M231.8 89.2h.1M231.8 90.2h.1M235.8 81.2h.1M247.6 89.2h4M247.6 90.2h4M249 84.6h.1M249 82.2h.1M249 84.6l.6 .6v4M249 82.2l1.2 1.2"/>
<path d="M249.6 93.1h.1M249.6 99.1h.1M249.6 87.2h.1M249.6 90.2h.1M249.6 90.2v10.8M249.6 87.2h6M250.2 83.4h.1M250.2 81h.1M250.2 83.4l-1.2 1.2M250.2 81l-1.2 1.2M251.6 89.2h.1M251.6 90.2h.1"/>
<path d="M255.6 85.2h.1M255.6 85.2v4M256.4 87.2l.2 1.2 .4 .7M256.4 87.2h9.1M257 85.3l-.4 .6-.2 1.3M257.6 87.2h.1M262.9 94.5h.1M262.9 92.1h.1M262.9 89.7h.1M262.9 94.5l.6 .6v4M262.9 92.1l1.2 1.2M262.9 89.7l1.2 1.2"/>
<path d="M263.5 87.2h.1M263.5 99.1h.1M263.5 89.2h.1M263.5 87.2v2M263.5 89.2l-.6 .5M264.1 93.3h.1M264.1 90.9h.1M264.1 93.3l-1.2 1.2M264.1 90.9l-1.2 1.2M265.5 86.2h.1M265.5 88.2h.1M265.5 86.2l1 1-1 1"/>
<path d="M266.5 86.2h.1M266.5 88.2h.1M266.5 86.2l1 1-1 1M0 106h2M69.3 101h.1M69.3 101h4M69.3 101l2 2M71.3 103h.1M73.3 101h.1M73.3 101l-2 2M108 113.9h.1M108 115.9h.1"/>
<path d="M108 117.9h.1M108 119.9h.1M108 113.9l-1 1 1 1M108 115.9l-1 1 1 1M108 117.9l-1 1 1 1M109 113.9h.1M109 115.9h.1M109 117.9h.1M109 119.9h.1M109 113.9l-1 1 1 1M109 115.9l-1 1 1 1M109 117.9l-1 1 1 1"/>
<path d="M109 114.9h5.9M109 116.9h5.9M109 118.9h5.9M114.9 112.9h6v10h-6zM116.7 112.9v-.8h2.4v.8M120.9 114.9h5.9M120.9 116.9h5.9M120.9 118.9h5.9M126.8 113.9h.1M126.8 115.9h.1M126.8 117.9h.1M126.8 119.9h.1"/>
<path d="M126.8 113.9l1 1-1 1M126.8 115.9l1 1-1 1M126.8 117.9l1 1-1 1M127.8 113.9h.1M127.8 115.9h.1M127.8 117.9h.1M127.8 119.9h.1M127.8 113.9l1 1-1 1M127.8 115.9l1 1-1 1M127.8 117.9l1 1-1 1M158.5 101h.1M158.5 101h4"/>
<path d="M158.5 101l2 2M160.5 103h.1M162.5 101h.1M162.5 101l-2 2M247.6 101h.1M247.6 101h4M247.6 101l2 2M249.6 103h.1M251.6 101h.1M251.6 101l-2 2M275.4 106h2M55.5 122.9h.1"/>
<path d="M55.5 122.9h11.9M67.4 123.8h.1M67.4 121.8h.1M67.4 121.8l1 1.1-1 .9M68.4 123.8h.1M68.4 121.8h.1M68.4 121.8l.9 1.1-.9 .9M103 122.9h.1M103 122.9h4M103 122.9l2 1.9M105 120.9h.1M105 124.8h.1"/>
<path d="M105 120.9h9.9M105 120.9v2M107 122.9h.1M107 122.9l-2 1.9M116.7 122.9v.8h2.4v-.8M120.9 120.9h9.9M128.8 122.9h.1M128.8 122.9h4M128.8 122.9l2 1.9M130.8 120.9h.1M130.8 122.9h.1M130.8 124.8h.1"/>
<path d="M130.8 120.9v2M132.8 122.9h.1M132.8 122.9l-2 1.9M204.1 122.9h71.3v3.9h-71.3zM204.1 126.8h71.3v6h-71.3zM204.1 132.8h5.9v5.9h-5.9zM204.1 138.7h39.6v2h-39.6zM210 132.8h59.5v5.9h-59.5zM243.7 138.7h31.7v2h-31.7zM269.5 132.8h5.9v5.9h-5.9z"/>
<circle cx="51.5" cy="9.9" r=".38"/>
<circle cx="140.6" cy="9.9" r=".38"/>
<circle cx="229.8" cy="9.9" r=".38"/>
<circle cx="37.6" cy="29.7" r=".38"/>
<circle cx="37.6" cy="37.6" r=".38"/>
<circle cx="37.6" cy="21.8" r=".37"/>
<circle cx="51.5" cy="37.6" r=".38"/>
<circle cx="51.5" cy="21.8" r=".37"/>
<circle cx="71.3" cy="39.6" r=".38"/>
<circle cx="71.3" cy="29.7" r=".38"/>
<circle cx="85.2" cy="39.6" r=".38"/>
<circle cx="126.8" cy="37.6" r=".38"/>
<circle cx="126.8" cy="29.7" r=".38"/>
<circle cx="126.8" cy="21.8" r=".37"/>
<circle cx="140.6" cy="37.6" r=".38"/>
<circle cx="140.6" cy="21.8" r=".37"/>
<circle cx="160.4" cy="39.6" r=".38"/>
<circle cx="160.4" cy="29.7" r=".38"/>
<circle cx="174.3" cy="39.6" r=".38"/>
<circle cx="215.9" cy="29.7" r=".38"/>
<circle cx="215.9" cy="37.6" r=".38"/>
<circle cx="216" cy="21.8" r=".37"/>
<circle cx="229.8" cy="37.6" r=".38"/>
<circle cx="229.8" cy="21.8" r=".37"/>
<circle cx="249.6" cy="29.7" r=".38"/>
<circle cx="249.6" cy="39.6" r=".38"/>
<circle cx="263.5" cy="39.6" r=".38"/>
<circle cx="51.5" cy="57.4" r=".38"/>
<circle cx="51.5" cy="51.5" r=".37"/>
<circle cx="71.3" cy="51.5" r=".37"/>
<circle cx="140.6" cy="57.4" r=".38"/>
<circle cx="140.6" cy="51.5" r=".37"/>
<circle cx="160.5" cy="51.5" r=".37"/>
<circle cx="229.8" cy="57.4" r=".38"/>
<circle cx="229.8" cy="51.5" r=".37"/>
<circle cx="249.6" cy="51.5" r=".37"/>
<circle cx="37.6" cy="69.3" r=".38"/>
<circle cx="37.6" cy="77.3" r=".38"/>
<circle cx="51.5" cy="69.3" r=".38"/>
<circle cx="71.3" cy="77.3" r=".38"/>
<circle cx="126.8" cy="77.3" r=".38"/>
<circle cx="126.8" cy="69.3" r=".38"/>
<circle cx="140.6" cy="69.3" r=".38"/>
<circle cx="160.4" cy="77.3" r=".38"/>
<circle cx="215.9" cy="77.3" r=".38"/>
<circle cx="215.9" cy="69.3" r=".38"/>
<circle cx="229.8" cy="69.3" r=".38"/>
<circle cx="249.6" cy="77.3" r=".38"/>
<circle cx="37.6" cy="85.2" r=".38"/>
<circle cx="51.5" cy="99.1" r=".38"/>
<circle cx="51.5" cy="85.2" r=".38"/>
<circle cx="71.3" cy="99.1" r=".38"/>
<circle cx="71.3" cy="87.2" r=".38"/>
<circle cx="85.2" cy="87.2" r=".38"/>
<circle cx="126.8" cy="85.2" r=".38"/>
<circle cx="140.6" cy="85.2" r=".38"/>
<circle cx="140.6" cy="99.1" r=".38"/>
<circle cx="160.4" cy="99.1" r=".38"/>
<circle cx="160.4" cy="87.2" r=".38"/>
<circle cx="174.3" cy="87.2" r=".38"/>
<circle cx="215.9" cy="85.2" r=".38"/>
<circle cx="229.8" cy="85.2" r=".38"/>
<circle cx="229.8" cy="99.1" r=".38"/>
<circle cx="249.6" cy="87.2" r=".38"/>
<circle cx="249.6" cy="99.1" r=".38"/>
<circle cx="263.5" cy="87.2" r=".38"/>
</g>
<g fill="#000">
<circle cx="51.5" cy="9.9" r=".38"/>
<circle cx="140.6" cy="9.9" r=".38"/>
<circle cx="229.8" cy="9.9" r=".38"/>
<circle cx="37.6" cy="29.7" r=".38"/>
<circle cx="37.6" cy="37.6" r=".38"/>
<circle cx="37.6" cy="21.8" r=".37"/>
<circle cx="51.5" cy="37.6" r=".38"/>
<circle cx="51.5" cy="21.8" r=".37"/>
<circle cx="71.3" cy="39.6" r=".38"/>
<circle cx="71.3" cy="29.7" r=".38"/>
<circle cx="85.2" cy="39.6" r=".38"/>
<circle cx="126.8" cy="37.6" r=".38"/>
<circle cx="126.8" cy="29.7" r=".38"/>
<circle cx="126.8" cy="21.8" r=".37"/>
<circle cx="140.6" cy="37.6" r=".38"/>
<circle cx="140.6" cy="21.8" r=".37"/>
<circle cx="160.4" cy="39.6" r=".38"/>
<circle cx="160.4" cy="29.7" r=".38"/>
<circle cx="174.3" cy="39.6" r=".38"/>
<circle cx="215.9" cy="29.7" r=".38"/>
<circle cx="215.9" cy="37.6" r=".38"/>
<circle cx="216" cy="21.8" r=".37"/>
<circle cx="229.8" cy="37.6" r=".38"/>
<circle cx="229.8" cy="21.8" r=".37"/>
<circle cx="249.6" cy="29.7" r=".38"/>
<circle cx="249.6" cy="39.6" r=".38"/>
<circle cx="263.5" cy="39.6" r=".38"/>
<circle cx="51.5" cy="57.4" r=".38"/>
<circle cx="51.5" cy="51.5" r=".37"/>
<circle cx="71.3" cy="51.5" r=".37"/>
<circle cx="140.6" cy="57.4" r=".38"/>
<circle cx="140.6" cy="51.5" r=".37"/>
<circle cx="160.5" cy="51.5" r=".37"/>
<circle cx="229.8" cy="57.4" r=".38"/>
<circle cx="229.8" cy="51.5" r=".37"/>
<circle cx="249.6" cy="51.5" r=".37"/>
<circle cx="37.6" cy="69.3" r=".38"/>
<circle cx="37.6" cy="77.3" r=".38"/>
<circle cx="51.5" cy="69.3" r=".38"/>
<circle cx="71.3" cy="77.3" r=".38"/>
<circle cx="126.8" cy="77.3" r=".38"/>
<circle cx="126.8" cy="69.3" r=".38"/>
<circle cx="140.6" cy="69.3" r=".38"/>
<circle cx="160.4" cy="77.3" r=".38"/>
<circle cx="215.9" cy="77.3" r=".38"/>
<circle cx="215.9" cy="69.3" r=".38"/>
<circle cx="229.8" cy="69.3" r=".38"/>
<circle cx="249.6" cy="77.3" r=".38"/>
<circle cx="37.6" cy="85.2" r=".38"/>
<circle cx="51.5" cy="99.1" r=".38"/>
<circle cx="51.5" cy="85.2" r=".38"/>
<circle cx="71.3" cy="99.1" r=".38"/>
<circle cx="71.3" cy="87.2" r=".38"/>
<circle cx="85.2" cy="87.2" r=".38"/>
<circle cx="126.8" cy="85.2" r=".38"/>
<circle cx="140.6" cy="85.2" r=".38"/>
<circle cx="140.6" cy="99.1" r=".38"/>
<circle cx="160.4" cy="99.1" r=".38"/>
<circle cx="160.4" cy="87.2" r=".38"/>
<circle cx="174.3" cy="87.2" r=".38"/>
<circle cx="215.9" cy="85.2" r=".38"/>
<circle cx="229.8" cy="85.2" r=".38"/>
<circle cx="229.8" cy="99.1" r=".38"/>
<circle cx="249.6" cy="87.2" r=".38"/>
<circle cx="249.6" cy="99.1" r=".38"/>
<circle cx="263.5" cy="87.2" r=".38"/>
</g>
<g font-size="1.8">
<text x="33.7" y="13.5">R34</text>
<text x="33.7" y="15.5">5.49K</text>
<text x="45.6" y="15.5">C29</text>
<text x="45.6" y="17.5">100pF</text>
<text x="122.9" y="13.5">R35</text>
<text x="122.9" y="15.5">5.49K</text>
<text x="134.7" y="15.5">C30</text>
<text x="134.7" y="17.5">100pF</text>
<text x="212" y="13.5">R36</text>
<text x="212" y="15.5">5.49K</text>
<text x="223.9" y="15.5">C31</text>
<text x="223.9" y="17.5">100pF</text>
<text x="7.2" y="22.2">OUT1R-</text>
<text x="17.8" y="21.4">R37</text>
<text x="25.8" y="21.4">11.0K</text>
<text x="39.6" y="21.4">R38</text>
<text x="45.6" y="21.4">3.32K</text>
<text x="96.3" y="22.2">OUT2R-</text>
<text x="107" y="21.4">R39</text>
<text x="114.9" y="21.4">11.0K</text>
<text x="128.8" y="21.4">R40</text>
<text x="134.7" y="21.4">3.32K</text>
<text x="185.5" y="22.2">OUT3R-</text>
<text x="196.1" y="21.4">R41</text>
<text x="204.1" y="21.4">11.0K</text>
<text x="217.9" y="21.4">R42</text>
<text x="223.9" y="21.4">3.32K</text>
<text x="6" y="29.1">DAC1 RIGHT</text>
<text x="39.6" y="25.4">C32</text>
<text x="39.6" y="27.4">330pF</text>
<text x="55.1" y="27.7">2</text>
<text x="58.4" y="28.5">-</text>
<text x="58.8" y="24.6">U6-1</text>
<text x="66.8" y="29.7">1</text>
<text x="95.1" y="29.1">DAC2 RIGHT</text>
<text x="128.8" y="25.4">C33</text>
<text x="128.8" y="27.4">330pF</text>
<text x="144.2" y="27.7">2</text>
<text x="147.6" y="28.5">-</text>
<text x="148" y="24.6">U12-1</text>
<text x="156" y="29.7">1</text>
<text x="217.9" y="25.4">C34</text>
<text x="217.9" y="27.4">330pF</text>
<text x="233.4" y="27.7">2</text>
<text x="236.7" y="28.5">-</text>
<text x="237.2" y="24.6">U13-1</text>
<text x="245.1" y="29.7">1</text>
<text x="39.6" y="31.3">C35</text>
<text x="39.6" y="33.3">680pF</text>
<text x="55.1" y="31.7">3</text>
<text x="58.4" y="32.5">+</text>
<text x="63" y="30.5">O</text>
<text x="67.4" y="33.3">R43</text>
<text x="67.4" y="35.3">604</text>
<text x="128.8" y="31.3">C36</text>
<text x="128.8" y="33.3">680pF</text>
<text x="144.2" y="31.7">3</text>
<text x="147.6" y="32.5">+</text>
<text x="152.2" y="30.5">O</text>
<text x="156.5" y="33.3">R44</text>
<text x="156.5" y="35.3">604</text>
<text x="186.2" y="31.1">DAC3 RIGHT</text>
<text x="217.9" y="31.3">C37</text>
<text x="217.9" y="33.3">680pF</text>
<text x="233.4" y="31.7">3</text>
<text x="236.7" y="32.5">+</text>
<text x="241.3" y="30.5">O</text>
<text x="245.7" y="33.3">R45</text>
<text x="245.7" y="35.3">604</text>
<text x="7.7" y="38.1">OUT1R</text>
<text x="17.8" y="37.3">R46</text>
<text x="25.8" y="37.3">5.49K</text>
<text x="39.6" y="37.3">R47</text>
<text x="45.6" y="37.3">1.65K</text>
<text x="59.1" y="36.1">AD8606ARZ</text>
<text x="77.3" y="36.3">C38</text>
<text x="91.1" y="40">OUTR1</text>
<text x="96.9" y="38.1">OUT2R</text>
<text x="107" y="37.3">R48</text>
<text x="114.9" y="37.3">5.49K</text>
<text x="128.8" y="37.3">R49</text>
<text x="134.7" y="37.3">1.65K</text>
<text x="148.2" y="36.1">AD8606ARZ</text>
<text x="166.4" y="36.3">C39</text>
<text x="180.3" y="40">OUTR2</text>
<text x="186.1" y="38.1">OUT3R</text>
<text x="196.1" y="37.3">R50</text>
<text x="204.1" y="37.3">5.49K</text>
<text x="217.9" y="37.3">R51</text>
<text x="223.9" y="37.3">1.65K</text>
<text x="237.4" y="36.1">AD8606ARZ</text>
<text x="255.6" y="36.3">C40</text>
<text x="267.5" y="40">OUTR3</text>
<text x="4.4" y="47.2">AD1836_VREF</text>
<text x="17.8" y="47.2">R55</text>
<text x="25.8" y="47.2">2.74K</text>
<text x="45.6" y="43.2">C41</text>
<text x="45.6" y="45.2">220pF</text>
<text x="65.4" y="43.2">C42</text>
<text x="65.4" y="45.2">2.2nF</text>
<text x="77.3" y="44.4">10uF</text>
<text x="77.3" y="46.8">16V</text>
<text x="87.2" y="43.2">R52</text>
<text x="87.2" y="45.2">49.9K</text>
<text x="93.5" y="47.2">AD1836_VREF</text>
<text x="107" y="47.2">R56</text>
<text x="114.9" y="47.2">2.74K</text>
<text x="134.7" y="43.2">C43</text>
<text x="134.7" y="45.2">220pF</text>
<text x="154.6" y="43.2">C44</text>
<text x="154.6" y="45.2">2.2nF</text>
<text x="166.4" y="44.4">10uF</text>
<text x="166.4" y="46.8">16V</text>
<text x="176.3" y="43.2">R53</text>
<text x="176.3" y="45.2">49.9K</text>
<text x="182.7" y="47.2">AD1836_VREF</text>
<text x="196.1" y="47.2">R57</text>
<text x="204.1" y="47.2">2.74K</text>
<text x="223.9" y="43.2">C45</text>
<text x="223.9" y="45.2">220pF</text>
<text x="243.7" y="43.2">C46</text>
<text x="243.7" y="45.2">2.2nF</text>
<text x="255.6" y="44.4">10uF</text>
<text x="255.6" y="46.8">16V</text>
<text x="265.5" y="43.2">R54</text>
<text x="265.5" y="45.2">49.9K</text>
<text x="33.7" y="61">R58</text>
<text x="33.7" y="63">5.49K</text>
<text x="45.6" y="63">C47</text>
<text x="45.6" y="65">100pF</text>
<text x="122.9" y="61">R59</text>
<text x="122.9" y="63">5.49K</text>
<text x="134.7" y="63">C48</text>
<text x="134.7" y="65">100pF</text>
<text x="212" y="61">R60</text>
<text x="212" y="63">5.49K</text>
<text x="223.9" y="63">C49</text>
<text x="223.9" y="65">100pF</text>
<text x="7.5" y="69.8">OUT1L-</text>
<text x="17.8" y="69">R61</text>
<text x="25.8" y="69">11.0K</text>
<text x="39.6" y="69">R62</text>
<text x="45.6" y="69">3.32K</text>
<text x="96.7" y="69.8">OUT2L-</text>
<text x="107" y="69">R63</text>
<text x="114.9" y="69">11.0K</text>
<text x="128.8" y="69">R64</text>
<text x="134.7" y="69">3.32K</text>
<text x="185.8" y="69.8">OUT3L-</text>
<text x="196.1" y="69">R65</text>
<text x="204.1" y="69">11.0K</text>
<text x="217.9" y="69">R66</text>
<text x="223.9" y="69">3.32K</text>
<text x="6" y="76.7">DAC1 LEFT</text>
<text x="39.6" y="72.9">C50</text>
<text x="39.6" y="74.9">330pF</text>
<text x="55.1" y="75.3">6</text>
<text x="58.4" y="76.1">-</text>
<text x="58.8" y="72.1">U6-2</text>
<text x="66.8" y="77.2">7</text>
<text x="97.1" y="76.7">DAC2 LEFT</text>
<text x="128.8" y="72.9">C51</text>
<text x="128.8" y="74.9">330pF</text>
<text x="144.2" y="75.3">6</text>
<text x="147.6" y="76.1">-</text>
<text x="148" y="72.1">U12-2</text>
<text x="156" y="77.2">7</text>
<text x="217.9" y="72.9">C52</text>
<text x="217.9" y="74.9">330pF</text>
<text x="233.4" y="75.3">6</text>
<text x="236.7" y="76.1">-</text>
<text x="237.2" y="72.1">U13-2</text>
<text x="245.1" y="77.2">7</text>
<text x="39.6" y="78.9">C53</text>
<text x="39.6" y="80.9">680pF</text>
<text x="55.1" y="79.2">5</text>
<text x="58.4" y="80.1">+</text>
<text x="59.1" y="83.7">AD8606ARZ</text>
<text x="63" y="78.1">O</text>
<text x="67.4" y="80.9">R67</text>
<text x="67.4" y="82.8">604</text>
<text x="77.3" y="83.8">C56</text>
<text x="128.8" y="78.9">C54</text>
<text x="128.8" y="80.9">680pF</text>
<text x="144.2" y="79.2">5</text>
<text x="147.6" y="80.1">+</text>
<text x="148.2" y="83.7">AD8606ARZ</text>
<text x="152.2" y="78.1">O</text>
<text x="156.5" y="80.9">R68</text>
<text x="156.5" y="82.8">604</text>
<text x="166.4" y="83.8">C57</text>
<text x="186.2" y="78.7">DAC3 LEFT</text>
<text x="217.9" y="78.9">C55</text>
<text x="217.9" y="80.9">680pF</text>
<text x="233.4" y="79.2">5</text>
<text x="236.7" y="80.1">+</text>
<text x="237.4" y="83.7">AD8606ARZ</text>
<text x="241.3" y="78.1">O</text>
<text x="245.7" y="80.9">R69</text>
<text x="245.7" y="82.8">604</text>
<text x="255.6" y="83.8">C58</text>
<text x="8.1" y="85.6">OUT1L</text>
<text x="17.8" y="84.8">R70</text>
<text x="25.8" y="84.8">5.49K</text>
<text x="39.6" y="84.8">R71</text>
<text x="45.6" y="84.8">1.65K</text>
<text x="91.1" y="87.6">OUTL1</text>
<text x="97.3" y="85.6">OUT2L</text>
<text x="107" y="84.8">R72</text>
<text x="114.9" y="84.8">5.49K</text>
<text x="128.8" y="84.8">R73</text>
<text x="134.7" y="84.8">1.65K</text>
<text x="180.3" y="87.6">OUTL2</text>
<text x="186.4" y="85.6">OUT3L</text>
<text x="196.1" y="84.8">R74</text>
<text x="204.1" y="84.8">5.49K</text>
<text x="217.9" y="84.8">R75</text>
<text x="223.9" y="84.8">1.65K</text>
<text x="267.5" y="87.6">OUTL3</text>
<text x="4.4" y="94.7">AD1836_VREF</text>
<text x="17.8" y="94.7">R79</text>
<text x="25.8" y="94.7">2.74K</text>
<text x="45.6" y="90.8">C59</text>
<text x="45.6" y="92.8">220pF</text>
<text x="65.4" y="90.8">C60</text>
<text x="65.4" y="92.8">2.2nF</text>
<text x="77.3" y="91.9">10uF</text>
<text x="77.3" y="94.3">16V</text>
<text x="87.2" y="90.8">R76</text>
<text x="87.2" y="92.8">49.9K</text>
<text x="93.5" y="94.7">AD1836_VREF</text>
<text x="107" y="94.7">R80</text>
<text x="114.9" y="94.7">2.74K</text>
<text x="134.7" y="90.8">C61</text>
<text x="134.7" y="92.8">220pF</text>
<text x="154.6" y="90.8">C62</text>
<text x="154.6" y="92.8">2.2nF</text>
<text x="166.4" y="91.9">10uF</text>
<text x="166.4" y="94.3">16V</text>
<text x="176.3" y="90.8">R77</text>
<text x="176.3" y="92.8">49.9K</text>
<text x="182.7" y="94.7">AD1836_VREF</text>
<text x="196.1" y="94.7">R81</text>
<text x="204.1" y="94.7">2.74K</text>
<text x="223.9" y="90.8">C63</text>
<text x="223.9" y="92.8">220pF</text>
<text x="243.7" y="90.8">C64</text>
<text x="243.7" y="92.8">2.2nF</text>
<text x="255.6" y="91.9">10uF</text>
<text x="255.6" y="94.3">16V</text>
<text x="265.5" y="90.8">R78</text>
<text x="265.5" y="92.8">49.9K</text>
<text x="114.9" y="108.6">J5</text>
<text x="100.8" y="115.4">OUTR1</text>
<text x="100.8" y="117.3">OUTR2</text>
<text x="100.8" y="119.3">OUTR3</text>
<text x="112.6" y="114.9">2</text>
<text x="112.6" y="116.8">4</text>
<text x="112.6" y="118.8">6</text>
<text x="122.3" y="114.9">1</text>
<text x="122.3" y="116.8">3</text>
<text x="122.3" y="118.8">5</text>
<text x="128.8" y="115.4">OUTL1</text>
<text x="128.8" y="117.3">OUTL2</text>
<text x="128.8" y="119.3">OUTL3</text>
<text x="55.9" y="122.5">AD1836_VREF</text>
<text x="69.3" y="123.3">AD1836_VREF</text>
<text x="112.6" y="120.8">8</text>
<text x="122.3" y="120.8">7</text>
<text x="114.9" y="128.4">HEADER 4X2</text>
<text x="204.1" y="128.4">Title</text>
<text x="212" y="130.4">&lt;Title&gt;</text>
<text x="204.1" y="134.4">Size</text>
<text x="206" y="136.4">Custom&lt;Doc&gt;</text>
<text x="212" y="134.4">Document Number</text>
<text x="269.5" y="134.4">Rev</text>
<text x="271.4" y="136.4">&lt;RevCode&gt;</text>
<text x="204.1" y="140.3">Date:</text>
<text x="214.4" y="140.3">Monday, April 20, 2009</text>
<text x="243.7" y="140.3">Sheet</text>
<text x="253.6" y="140.3">3</text>
<text x="259.5" y="140.3">of</text>
<text x="265.5" y="140.3">3</text>
</g>
<g font-size="1.4">
<text x="29.3" y="1.5">5</text>
<text x="83.9" y="1.5">4</text>
<text x="138.6" y="1.5">3</text>
<text x="193.3" y="1.5">2</text>
<text x="248" y="1.5">1</text>
<text x=".5" y="20.5">D</text>
<text x="275.9" y="20.5">D</text>
<text x=".5" y="55.2">C</text>
<text x="275.9" y="55.2">C</text>
<text x=".5" y="89.9">B</text>
<text x="275.9" y="89.9">B</text>
<text x=".5" y="124.5">A</text>
<text x="275.9" y="124.5">A</text>
<text x="29.3" y="142.2">5</text>
<text x="83.9" y="142.2">4</text>
<text x="138.6" y="142.2">3</text>
<text x="193.3" y="142.2">2</text>
<text x="248" y="142.2">1</text>
</g>
</svg>
